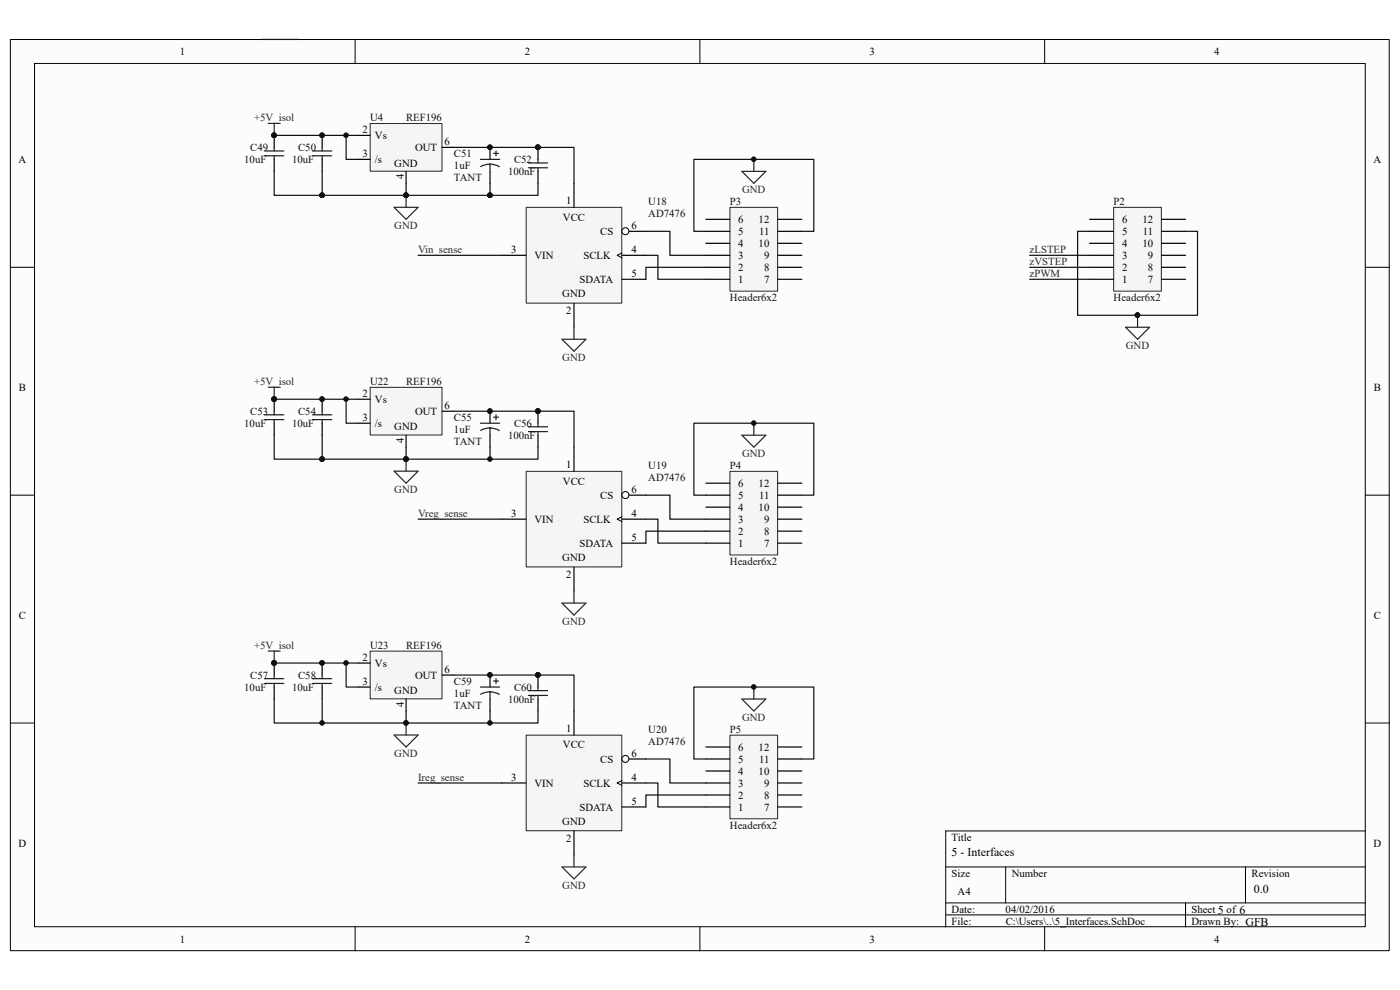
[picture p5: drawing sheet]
<svg xmlns="http://www.w3.org/2000/svg" width="297mm" height="210mm" viewBox="0 0 297 210" stroke-linecap="round" stroke-linejoin="round" font-family="sans-serif">
<path d="M2.2 8.4h292.5v193.3h-292.5z" fill="#fcfcfc"/>
<path d="M2.2 8.4h292.5v193.3h-292.5z" fill="none" stroke="#000" stroke-width=".21"/>
<path d="M7.4 13.5h282.2v183.1h-282.2z" fill="#fcfcfc"/>
<g fill="none" stroke="#000" stroke-width=".21">
<path d="M7.3 13.5h282.3v183.1h-282.3zM75.3 8.4v5.1M148.5 8.4v5.1M221.6 8.4v5.1M2.2 56.7h5.1M289.7 56.7h5.1M2.2 105h5.1M289.7 105h5.1M2.2 153.4h5.1M289.7 153.4h5.1M289.7 176.3h-89.1v20.3M75.3 196.6v5.1"/>
<path d="M148.5 196.6v5.1M200.6 183.9h89.1M200.6 191.5h89.1M200.6 194.1h89.1M213.4 183.9v7.6M221.6 196.6v5.1M251.5 191.5v5.1M264.2 183.9v7.6"/>
</g>
<path d="M55.6 8.4h7.7M88.7 54.2h17.8M88.7 166.1h17.8" fill="none" stroke="#0e0e0e" stroke-width=".25"/>
<path d="M236.3 44h10.1v17.8h-10.1z" fill="#f5f5f5"/>
<path d="M236.3 44h10.1v17.8h-10.1z" fill="none" stroke="#262626" stroke-width=".21"/>
<path d="M231.2 59.2h5M231.2 56.7h5M231.2 54.2h5M231.2 51.6h5M231.2 49.1h5M231.2 46.5h5M246.4 59.2h5.1M246.4 56.7h5.1M246.4 54.2h5.1M246.4 51.6h5.1M246.4 49.1h5.1M246.4 46.5h5.1" fill="none" stroke="#000" stroke-width=".25"/>
<g fill="none" stroke="#262626" stroke-width=".25">
<path d="M157.4 36.4h5.1l-2.6 2.5zM159.9 33.8v2.6M83.6 44h5.1l-2.5 2.5zM86.2 41.4v2.6M238.8 69.4h5.1l-2.6 2.6zM241.3 66.9v2.5M157.4 92.3h5.1l-2.6 2.6zM159.9 89.8v2.5M119.2 127.9h5.1l-2.5 2.6zM121.8 125.4v2.5M157.4 148.3h5.1l-2.6 2.5zM159.9 145.7v2.6"/>
<path d="M119.2 183.9h5.1l-2.5 2.6zM121.8 181.4v2.5"/>
</g>
<g fill="#0e0e0e" stroke="#0e0e0e" stroke-width=".21">
<circle cx="86.1" cy="41.4" r=".48"/>
<circle cx="241.3" cy="66.9" r=".48"/>
<circle cx="159.9" cy="33.8" r=".48"/>
<circle cx="159.9" cy="89.8" r=".48"/>
<circle cx="159.9" cy="145.7" r=".48"/>
</g>
<path d="M154.9 44h10.1v17.8h-10.1z" fill="#f5f5f5"/>
<path d="M154.9 44h10.1v17.8h-10.1z" fill="none" stroke="#262626" stroke-width=".21"/>
<path d="M149.8 59.2h5M149.8 56.7h5M149.8 54.2h5M149.8 51.6h5M149.8 49.1h5M149.8 46.5h5M165 59.2h5.1M165 56.7h5.1M165 54.2h5.1M165 51.6h5.1M165 49.1h5.1M165 46.5h5.1" fill="none" stroke="#000" stroke-width=".25"/>
<path d="M154.9 100h10.1v17.7h-10.1z" fill="#f5f5f5"/>
<path d="M154.9 100h10.1v17.7h-10.1z" fill="none" stroke="#262626" stroke-width=".21"/>
<path d="M149.8 115.2h5M149.8 112.7h5M149.8 110.1h5M149.8 107.6h5M149.8 105h5M149.8 102.5h5M165 115.2h5.1M165 112.7h5.1M165 110.1h5.1M165 107.6h5.1M165 105h5.1M165 102.5h5.1" fill="none" stroke="#000" stroke-width=".25"/>
<path d="M154.9 156h10.1v17.7h-10.1z" fill="#f5f5f5"/>
<path d="M154.9 156h10.1v17.7h-10.1z" fill="none" stroke="#262626" stroke-width=".21"/>
<path d="M149.8 158.5h5M165 158.5h5.1M149.8 171.2h5M149.8 168.6h5M149.8 166.1h5M149.8 163.6h5M149.8 161h5M165 171.2h5.1M165 168.6h5.1M165 166.1h5.1M165 163.6h5.1M165 161h5.1" fill="none" stroke="#000" stroke-width=".25"/>
<path d="M231.2 49.1h-2.6v17.8h12.7M137 105h5.1v5.1h7.7M137 161h5.1v5.1h7.7" fill="none" stroke="#0e0e0e" stroke-width=".25"/>
<g fill="#0e0e0e" stroke="#0e0e0e" stroke-width=".21">
<circle cx="241.3" cy="66.9" r=".48"/>
<circle cx="58.1" cy="28.7" r=".48"/>
</g>
<path d="M56.9 26.2h2.5M58.2 26.2v2.5" fill="none" stroke="#262626" stroke-width=".25"/>
<path d="M78.6 26.2h15.2v10.1h-15.2z" fill="#f5f5f5"/>
<path d="M78.5 26.2h15.3v10.1h-15.3z" fill="none" stroke="#262626" stroke-width=".21"/>
<path d="M76 28.7h2.5M76 33.8h2.5M86.2 36.4v2.5M93.8 31.3h2.5" fill="none" stroke="#000" stroke-width=".25"/>
<path d="M58.2 28.7h17.8" fill="none" stroke="#0e0e0e" stroke-width=".25"/>
<circle cx="58.1" cy="28.7" r=".48" fill="#0e0e0e" stroke="#0e0e0e" stroke-width=".21"/>
<path d="M111.7 44h20.2v20.3h-20.2z" fill="#f5f5f5"/>
<path d="M111.6 44h20.3v20.3h-20.3z" fill="none" stroke="#262626" stroke-width=".21"/>
<path d="M121.8 38.9v5.1M106.5 54.2h5.1M131.9 54.2h5.1M131.9 59.2h5.1M131.9 49.1h5.1M121.8 64.3v5.1" fill="none" stroke="#000" stroke-width=".25"/>
<path d="M131.9 53.7l-1 .5 1 .5" fill="none" stroke="#000" stroke-width=".21"/>
<circle cx="132.7" cy="49" r=".74" fill="#fcfcfc" stroke="#000" stroke-width=".21"/>
<path d="M88.7 110.1h17.8" fill="none" stroke="#0e0e0e" stroke-width=".25"/>
<path d="M111.7 100h20.2v20.3h-20.2z" fill="#f5f5f5"/>
<path d="M111.6 100h20.3v20.3h-20.3z" fill="none" stroke="#262626" stroke-width=".21"/>
<path d="M121.8 94.9v5.1M106.5 110.1h5.1M131.9 110.1h5.1M131.9 115.2h5.1M131.9 105h5.1M121.8 120.3v5.1" fill="none" stroke="#000" stroke-width=".25"/>
<path d="M131.9 109.6l-1 .5 1 .5" fill="none" stroke="#000" stroke-width=".21"/>
<circle cx="132.7" cy="105" r=".74" fill="#fcfcfc" stroke="#000" stroke-width=".21"/>
<path d="M111.7 156h20.2v20.2h-20.2z" fill="#f5f5f5"/>
<path d="M111.6 156h20.3v20.2h-20.3z" fill="none" stroke="#262626" stroke-width=".21"/>
<path d="M121.8 150.8v5.1M106.5 166.1h5.1M121.8 176.3v5.1M131.9 166.1h5.1M131.9 171.2h5.1M131.9 161h5.1" fill="none" stroke="#000" stroke-width=".25"/>
<path d="M131.9 165.6l-1 .5 1 .5" fill="none" stroke="#000" stroke-width=".21"/>
<circle cx="132.7" cy="161" r=".74" fill="#fcfcfc" stroke="#000" stroke-width=".21"/>
<path d="M119.2 72h5.1l-2.5 2.5zM121.8 69.4v2.6M56.9 82.1h2.5M58.2 82.1v2.6M83.6 100h5.1l-2.5 2.5zM86.2 97.4v2.6" fill="none" stroke="#262626" stroke-width=".25"/>
<path d="M58.2 36.4v5h10.1M68.3 36.4v5M73.4 28.7v5.1h2.6M86.2 38.9v2.5M96.3 31.3h17.8M104 38.9v2.5M114.1 38.9v2.5h-10.1M68.3 41.4h35.7" fill="none" stroke="#0e0e0e" stroke-width=".25"/>
<g fill="#0e0e0e" stroke="#0e0e0e" stroke-width=".21">
<circle cx="73.4" cy="28.7" r=".48"/>
<circle cx="68.3" cy="28.7" r=".48"/>
<circle cx="58.1" cy="28.7" r=".48"/>
<circle cx="68.3" cy="41.4" r=".48"/>
<circle cx="103.9" cy="31.2" r=".48"/>
<circle cx="114.1" cy="31.2" r=".48"/>
<circle cx="86.1" cy="41.4" r=".48"/>
<circle cx="103.9" cy="41.4" r=".48"/>
<circle cx="86.1" cy="97.4" r=".48"/>
<circle cx="58.1" cy="84.7" r=".48"/>
</g>
<path d="M58.2 28.7v2.6M58.2 33.8v2.6M68.3 28.7v2.6M68.3 33.8v2.6M104 31.3v2.5M104 36.4v2.5M114.1 31.3v2.5M114.1 36.4v2.5" fill="none" stroke="#000" stroke-width=".25"/>
<g fill="none" stroke="#1c1c1c" stroke-width=".25">
<path d="M56.1 32h4.1M56.1 33h4.1M58.2 31.3v.7M58.2 33v.8M66.3 32h4.1M66.3 33h4.1M68.3 31.3v.7M68.3 33v.8M101.9 33.8h4.1M104 34.8v1.6M104 34.8l1.2 .2 .7 .4M104 34.8l-.9 .1-1.1 .4"/>
<path d="M104.7 32.5h1M105.2 32v1M112.1 34.6h4.1M112.1 35.6h4.1M114.1 33.8v.8M114.1 35.6v.8"/>
</g>
<path d="M78.6 82.2h15.2v10.1h-15.2z" fill="#f5f5f5"/>
<path d="M78.5 82.2h15.3v10.1h-15.3z" fill="none" stroke="#262626" stroke-width=".21"/>
<path d="M58.2 84.7v2.5M58.2 89.8v2.5M68.3 84.7v2.5M68.3 89.8v2.5M76 84.7h2.5M76 89.8h2.5M86.2 92.3v2.6M93.8 87.2h2.5M114.1 87.2v2.6M114.1 92.3v2.6" fill="none" stroke="#000" stroke-width=".25"/>
<path d="M58.2 92.3v5.1h10.1M58.2 84.7h17.8M68.3 92.3v5.1M68.3 97.4h17.9M73.4 84.7v5.1h2.6M86.2 94.9v2.5M96.3 87.2h17.8M104 94.9v2.5M114.1 94.9v2.5h-27.9" fill="none" stroke="#0e0e0e" stroke-width=".25"/>
<g fill="#0e0e0e" stroke="#0e0e0e" stroke-width=".21">
<circle cx="58.1" cy="84.7" r=".48"/>
<circle cx="73.4" cy="84.7" r=".48"/>
<circle cx="68.3" cy="84.7" r=".48"/>
<circle cx="114.1" cy="87.2" r=".48"/>
<circle cx="86.1" cy="97.4" r=".48"/>
<circle cx="103.9" cy="97.4" r=".48"/>
<circle cx="68.3" cy="97.4" r=".48"/>
<circle cx="86.1" cy="153.4" r=".48"/>
<circle cx="58.1" cy="140.6" r=".48"/>
</g>
<path d="M56.1 88h4.1M56.1 89h4.1M58.2 87.2v.8M58.2 89v.8M66.3 88h4.1M66.3 89h4.1M68.3 87.2v.8M68.3 89v.8M112.1 90.5h4.1M112.1 91.6h4.1M114.1 89.8v.7M114.1 91.6v.7" fill="none" stroke="#1c1c1c" stroke-width=".25"/>
<path d="M56.9 138.1h2.5M58.2 138.1v2.6M83.6 155.9h5.1l-2.5 2.6zM86.2 153.4v2.5" fill="none" stroke="#262626" stroke-width=".25"/>
<path d="M78.6 138.2h15.2v10.1h-15.2z" fill="#f5f5f5"/>
<path d="M78.5 138.1h15.3v10.2h-15.3z" fill="none" stroke="#262626" stroke-width=".21"/>
<g fill="none" stroke="#000" stroke-width=".25">
<path d="M104 87.2v2.6M104 92.3v2.6M58.2 140.7v2.5M58.2 145.7v2.6M68.3 140.7v2.5M68.3 145.7v2.6M76 140.7h2.5M76 145.7h2.5M86.2 148.3v2.5M93.8 143.2h2.5M104 143.2v2.5M104 148.3v2.5"/>
<path d="M114.1 143.2v2.5M114.1 148.3v2.5"/>
</g>
<g fill="none" stroke="#0e0e0e" stroke-width=".25">
<path d="M114.1 31.3h7.7v7.6M137 49.1h5.1v5.1h7.7M137 54.2h2.6v5h10.2M149.8 49.1h-2.6v-15.3h25.4v15.3h-2.5M149.8 56.7h-12.8v2.5M218.4 54.2h12.8M218.4 56.7h12.8M218.4 59.2h12.8M251.5 49.1h2.6v17.8h-12.8M114.1 87.2h7.7v7.7M137 110.1h2.6v5.1h10.2M149.8 105h-2.6v-15.2h25.4v15.2h-2.5"/>
<path d="M149.8 112.7h-12.8v2.5M58.2 148.3v5.1h55.9v-2.6M58.2 140.7h17.8M68.3 148.3v5.1M73.4 140.7v5h2.6M86.2 150.8v2.6M96.3 143.2h25.5v7.6M104 150.8v2.6M137 166.1h2.6v5.1h10.2M149.8 161h-2.6v-15.3h25.4v15.3h-2.5M149.8 168.6h-12.8v2.6"/>
</g>
<g fill="#0e0e0e" stroke="#0e0e0e" stroke-width=".21">
<circle cx="58.1" cy="140.6" r=".48"/>
<circle cx="73.4" cy="140.6" r=".48"/>
<circle cx="68.3" cy="140.6" r=".48"/>
<circle cx="114.1" cy="143.2" r=".48"/>
<circle cx="103.9" cy="153.4" r=".48"/>
<circle cx="68.3" cy="153.4" r=".48"/>
<circle cx="86.1" cy="153.4" r=".48"/>
<circle cx="241.3" cy="66.9" r=".48"/>
<circle cx="103.9" cy="87.2" r=".48"/>
<circle cx="103.9" cy="143.2" r=".48"/>
<circle cx="114.1" cy="31.2" r=".48"/>
<circle cx="114.1" cy="87.2" r=".48"/>
</g>
<g fill="none" stroke="#1c1c1c" stroke-width=".25">
<path d="M101.9 89.8h4.1M104 90.8v1.5M104 90.8l1.2 .2 .7 .3M104 90.8l-.9 .1-1.1 .4M104.7 88.5h1M105.2 88v1M56.1 144h4.1M56.1 145h4.1M58.2 143.2v.8M58.2 145v.7M66.3 144h4.1M66.3 145h4.1"/>
<path d="M68.3 143.2v.8M68.3 145v.7M101.9 145.7h4.1M104 146.8v1.5M104 146.8l1.2 .2 .7 .3M104 146.8l-.9 .1-1.1 .4M104.7 144.5h1M105.2 144v1M112.1 146.5h4.1M112.1 147.5h4.1M114.1 145.7v.8M114.1 147.5v.8"/>
</g>
<g font-size="2.5">
<text x="201.9" y="181.6">5 - Interfaces</text>
<text x="266" y="189.5">0.0</text>
</g>
<g font-size="2.3">
<text x="38.2" y="11.7">1</text>
<text x="111.3" y="11.7">2</text>
<text x="184.5" y="11.7">3</text>
<text x="257.6" y="11.7">4</text>
<text x="76.9" y="28.2">2</text>
<text x="79.5" y="29.5">Vs</text>
<text x="3.9" y="34.6">A</text>
<text x="76.9" y="33.3">3</text>
<text x="79.5" y="34.6">/s</text>
<text x="83.7" y="35.3">GND</text>
<text x="88.1" y="32">OUT</text>
<text x="94.3" y="30.8">6</text>
<text x="291.4" y="34.6">A</text>
<text x="85.6" y="38" transform="rotate(-90 85.6 38)">4</text>
<text x="119.4" y="46.8">VCC</text>
<text x="120.1" y="43.2">1</text>
<text x="156.6" y="47.3">6</text>
<text x="161" y="47.3">12</text>
<text x="238" y="47.3">6</text>
<text x="242.4" y="47.3">12</text>
<text x="108.4" y="53.7">3</text>
<text x="127.3" y="49.8">CS</text>
<text x="134" y="53.7">4</text>
<text x="134" y="48.6">6</text>
<text x="156.6" y="52.4">4</text>
<text x="156.6" y="49.8">5</text>
<text x="161" y="52.4">10</text>
<text x="161" y="49.8">11</text>
<text x="238" y="52.4">4</text>
<text x="238" y="49.8">5</text>
<text x="242.4" y="52.4">10</text>
<text x="242.4" y="49.8">11</text>
<text x="113.4" y="54.9">VIN</text>
<text x="123.8" y="54.9">SCLK</text>
<text x="134" y="58.8">5</text>
<text x="156.6" y="57.5">2</text>
<text x="156.6" y="54.9">3</text>
<text x="162.1" y="57.5">8</text>
<text x="162.1" y="54.9">9</text>
<text x="238" y="57.5">2</text>
<text x="238" y="54.9">3</text>
<text x="243.5" y="57.5">8</text>
<text x="243.5" y="54.9">9</text>
<text x="119.3" y="63.1">GND</text>
<text x="122.9" y="60">SDATA</text>
<text x="156.6" y="60">1</text>
<text x="162.1" y="60">7</text>
<text x="238" y="60">1</text>
<text x="243.5" y="60">7</text>
<text x="120.1" y="66.6">2</text>
<text x="4" y="82.9">B</text>
<text x="291.5" y="82.9">B</text>
<text x="76.9" y="84.2">2</text>
<text x="76.9" y="89.3">3</text>
<text x="79.5" y="85.5">Vs</text>
<text x="88.1" y="88">OUT</text>
<text x="94.3" y="86.7">6</text>
<text x="79.5" y="90.6">/s</text>
<text x="83.7" y="91.3">GND</text>
<text x="85.6" y="94" transform="rotate(-90 85.6 94)">4</text>
<text x="120.1" y="99.2">1</text>
<text x="119.4" y="102.8">VCC</text>
<text x="127.3" y="105.8">CS</text>
<text x="134" y="104.6">6</text>
<text x="156.6" y="105.8">5</text>
<text x="156.6" y="103.3">6</text>
<text x="161" y="103.3">12</text>
<text x="161" y="105.8">11</text>
<text x="108.4" y="109.6">3</text>
<text x="113.4" y="110.9">VIN</text>
<text x="123.8" y="110.9">SCLK</text>
<text x="134" y="109.6">4</text>
<text x="156.6" y="113.5">2</text>
<text x="156.6" y="110.9">3</text>
<text x="156.6" y="108.4">4</text>
<text x="161" y="108.4">10</text>
<text x="162.1" y="113.5">8</text>
<text x="162.1" y="110.9">9</text>
<text x="119.3" y="119">GND</text>
<text x="122.9" y="116">SDATA</text>
<text x="134" y="114.7">5</text>
<text x="156.6" y="116">1</text>
<text x="162.1" y="116">7</text>
<text x="120.1" y="122.6">2</text>
<text x="4" y="131.3">C</text>
<text x="291.5" y="131.3">C</text>
<text x="76.9" y="140.2">2</text>
<text x="79.5" y="141.4">Vs</text>
<text x="88.1" y="144">OUT</text>
<text x="94.3" y="142.7">6</text>
<text x="76.9" y="145.2">3</text>
<text x="79.5" y="146.5">/s</text>
<text x="83.7" y="147.3">GND</text>
<text x="85.6" y="149.9" transform="rotate(-90 85.6 149.9)">4</text>
<text x="120.1" y="155.2">1</text>
<text x="119.4" y="158.7">VCC</text>
<text x="127.3" y="161.8">CS</text>
<text x="134" y="160.5">6</text>
<text x="156.6" y="161.8">5</text>
<text x="156.6" y="159.3">6</text>
<text x="161" y="159.3">12</text>
<text x="161" y="161.8">11</text>
<text x="108.4" y="165.6">3</text>
<text x="113.4" y="166.9">VIN</text>
<text x="123.8" y="166.9">SCLK</text>
<text x="134" y="165.6">4</text>
<text x="156.6" y="166.9">3</text>
<text x="156.6" y="164.3">4</text>
<text x="161" y="164.3">10</text>
<text x="162.1" y="166.9">9</text>
<text x="122.9" y="172">SDATA</text>
<text x="134" y="170.7">5</text>
<text x="156.6" y="172">1</text>
<text x="156.6" y="169.4">2</text>
<text x="162.1" y="172">7</text>
<text x="162.1" y="169.4">8</text>
<text x="3.9" y="179.6">D</text>
<text x="119.3" y="175">GND</text>
<text x="120.1" y="178.6">2</text>
<text x="201.9" y="178.3">Title</text>
<text x="291.4" y="179.6">D</text>
<text x="201.9" y="186">Size</text>
<text x="214.6" y="186">Number</text>
<text x="265.5" y="186">Revision</text>
<text x="203.2" y="189.8">A4</text>
<text x="201.9" y="193.6">Date:</text>
<text x="201.9" y="196.1">File:</text>
<text x="213.3" y="193.6">04/02/2016</text>
<text x="213.4" y="196.1">C:\Users\..\5_Interfaces.SchDoc</text>
<text x="252.8" y="193.6">Sheet 5 of 6</text>
<text x="252.8" y="196.1">Drawn By: GFB</text>
<text x="38.2" y="199.9">1</text>
<text x="111.3" y="199.9">2</text>
<text x="184.5" y="199.9">3</text>
<text x="257.6" y="199.9">4</text>
</g>
<g font-size="2.3" fill="#262626">
<text x="53.9" y="25.7">+5V_isol</text>
<text x="157.4" y="40.9">GND</text>
<text x="83.7" y="48.6">GND</text>
<text x="88.7" y="53.7">Vin_sense</text>
<text x="218.4" y="53.7">zLSTEP</text>
<text x="218.4" y="58.8">zPWM</text>
<text x="218.4" y="56.2">zVSTEP</text>
<text x="119.3" y="76.6">GND</text>
<text x="238.8" y="74">GND</text>
<text x="53.9" y="81.7">+5V_isol</text>
<text x="157.4" y="96.9">GND</text>
<text x="83.7" y="104.6">GND</text>
<text x="88.7" y="109.6">Vreg_sense</text>
<text x="53.9" y="137.6">+5V_isol</text>
<text x="119.3" y="132.5">GND</text>
<text x="157.4" y="152.9">GND</text>
<text x="83.7" y="160.5">GND</text>
<text x="88.7" y="165.6">Ireg_sense</text>
<text x="119.3" y="188.5">GND</text>
</g>
<g font-size="2.3" fill="#0e0e0e">
<text x="78.5" y="25.7">U4</text>
<text x="86.1" y="25.7">REF196</text>
<text x="51.8" y="34.6">10uF</text>
<text x="53.1" y="32">C49</text>
<text x="62" y="34.6">10uF</text>
<text x="63.2" y="32">C50</text>
<text x="96.3" y="35.9">1uF</text>
<text x="96.3" y="33.3">C51</text>
<text x="109.1" y="34.6">C52</text>
<text x="96.3" y="38.4">TANT</text>
<text x="107.8" y="37.1">100nF</text>
<text x="137.5" y="43.5">U18</text>
<text x="137.5" y="46">AD7476</text>
<text x="154.9" y="43.5">P3</text>
<text x="236.3" y="43.5">P2</text>
<text x="154.9" y="63.8">Header6x2</text>
<text x="236.3" y="63.8">Header6x2</text>
<text x="78.5" y="81.7">U22</text>
<text x="86.1" y="81.7">REF196</text>
<text x="53.1" y="88">C53</text>
<text x="63.2" y="88">C54</text>
<text x="96.3" y="89.3">C55</text>
<text x="51.8" y="90.6">10uF</text>
<text x="62" y="90.6">10uF</text>
<text x="96.3" y="91.8">1uF</text>
<text x="96.3" y="94.4">TANT</text>
<text x="107.8" y="93.1">100nF</text>
<text x="109.1" y="90.6">C56</text>
<text x="137.5" y="99.4">U19</text>
<text x="137.5" y="102">AD7476</text>
<text x="154.9" y="99.4">P4</text>
<text x="154.9" y="119.8">Header6x2</text>
<text x="78.5" y="137.6">U23</text>
<text x="86.1" y="137.6">REF196</text>
<text x="53.1" y="144">C57</text>
<text x="63.2" y="144">C58</text>
<text x="51.8" y="146.5">10uF</text>
<text x="62" y="146.5">10uF</text>
<text x="96.3" y="147.8">1uF</text>
<text x="96.3" y="145.2">C59</text>
<text x="107.8" y="149.1">100nF</text>
<text x="109.1" y="146.5">C60</text>
<text x="96.3" y="150.3">TANT</text>
<text x="137.5" y="155.4">U20</text>
<text x="154.9" y="155.4">P5</text>
<text x="137.5" y="158">AD7476</text>
<text x="154.9" y="175.8">Header6x2</text>
</g>
</svg>
